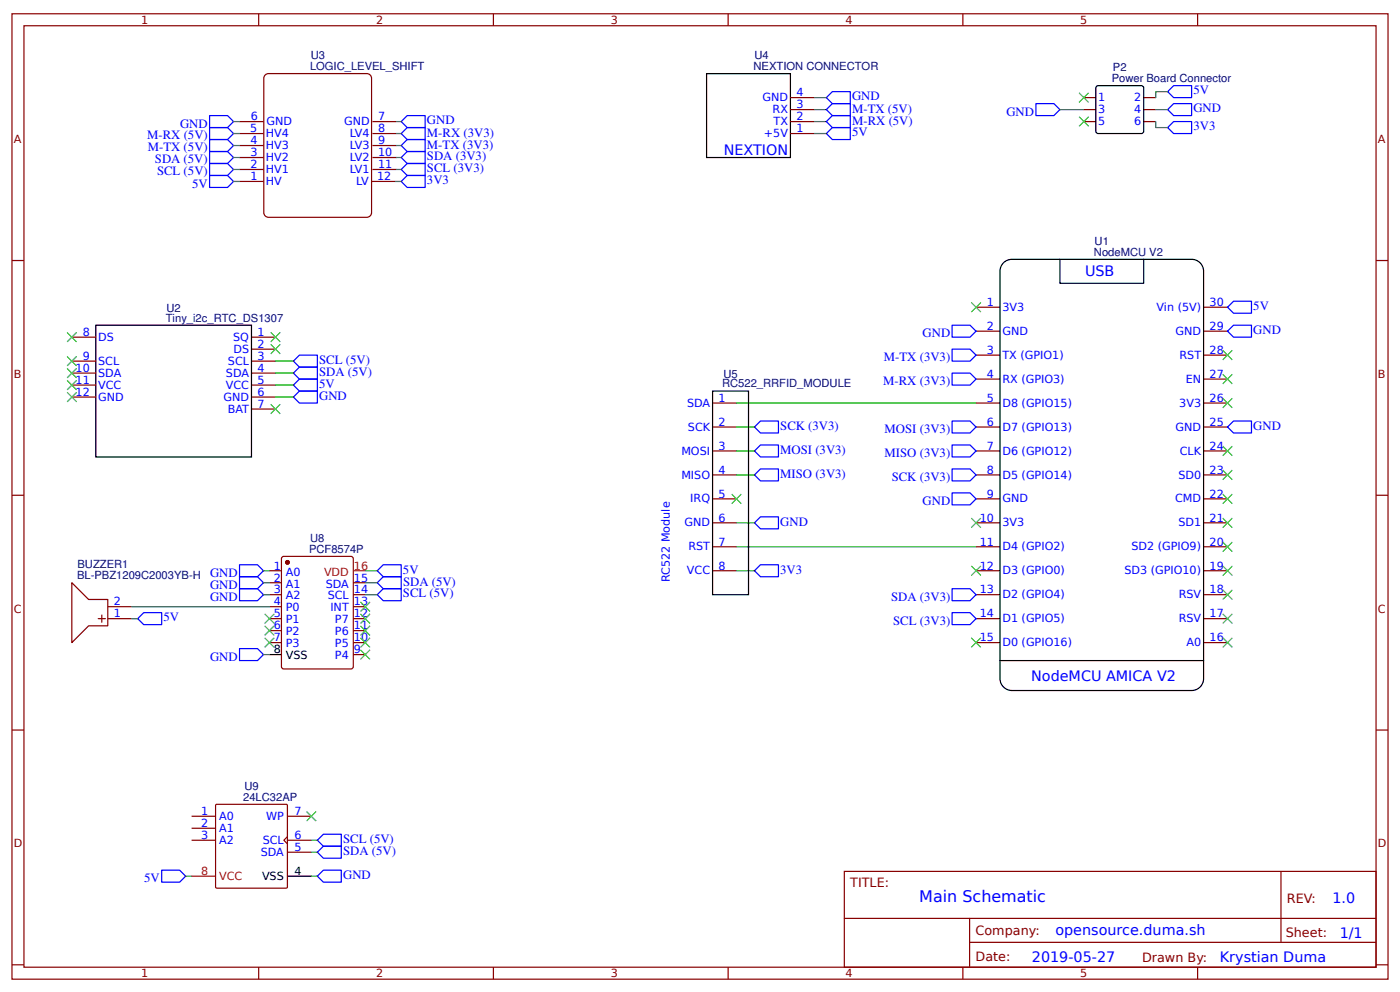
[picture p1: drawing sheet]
<svg xmlns="http://www.w3.org/2000/svg" width="309mm" height="219mm" viewBox="0 0 309 219" stroke-linecap="round" stroke-linejoin="round" font-family="sans-serif">
<g fill="none" stroke="#800" stroke-width=".26">
<path d="M2.6 3h304.1v213.3h-304.1zM5.3 5.7h298.7v208h-298.7zM57.1 3v2.7M109 3v2.7M160.9 3v2.7M212.7 3v2.7M264.6 3v2.7M2.6 57.5h2.7M304 57.5h2.7M15.9 74.5h5.3M15.9 79.8h5.3M55.6 74.5h5.3"/>
<path d="M55.6 77.1h5.3M55.6 79.8h5.3M215.6 67.9h5.3M215.6 73.2h5.3M215.6 78.4h5.3M265.9 67.9h5.3M265.9 73.2h5.3M265.9 78.4h5.3M15.9 85.1h5.3M15.9 82.4h5.3M15.9 87.7h5.3M55.6 85.1h5.3"/>
<path d="M55.6 82.4h5.3M55.6 87.7h5.3M55.6 90.4h5.3M215.6 83.7h5.3M215.6 89h5.3M215.6 94.3h5.3M215.6 99.6h5.3M265.9 83.7h5.3M265.9 89h5.3M265.9 94.3h5.3M265.9 99.6h5.3M2.6 109.4h2.7"/>
<path d="M215.6 104.9h5.3M215.6 110.2h5.3M215.6 115.5h5.3M265.9 104.9h5.3M265.9 110.2h5.3M265.9 115.5h5.3M304 109.4h2.7M215.6 120.8h5.3M215.6 126.1h5.3M215.6 131.4h5.3M215.6 136.7h5.3M265.9 120.8h5.3"/>
<path d="M265.9 126.1h5.3M265.9 131.4h5.3M265.9 136.7h5.3M215.6 141.9h5.3M265.9 141.9h5.3M2.6 161.3h2.7M304 161.3h2.7M186.5 192.5h117.5v21.2h-117.5zM283 192.5v15.7M2.6 213.1h2.7M57.1 213.7v2.6M109 213.7v2.6"/>
<path d="M160.9 213.7v2.6M186.6 202.9h117.3M212.7 213.7v2.6M214.2 208.2h89.7M214.2 202.9v10.6M264.6 213.7v2.6M304 213.1h2.7"/>
</g>
<path d="M221.5 58.3a2.64 2.64 0 0 1 2.1-1h39.7a2.65 2.65 0 0 1 2.6 2.6v90a2.65 2.65 0 0 1-2.6 2.6h-39.7a2.65 2.65 0 0 1-2.7-2.6v-90l.1-.6zM234.2 57.3v5.3h18.5v-5.3M21.2 71.8h34.4v29.1h-34.4zM220.9 145.9h45" fill="none" stroke="#000" stroke-width=".26"/>
<path d="M58.5 16.7l.8-.4h21.7a1.06 1.06 0 0 1 1.1 1v29.6a1.06 1.06 0 0 1-1.1 1.1h-21.7a1.06 1.06 0 0 1-1-1.1v-29.6z" fill="#fff" stroke="#800000" stroke-width=".26"/>
<g fill="none" stroke="#800" stroke-width=".26">
<path d="M52.9 37.4h5.3M52.9 29.5h5.3M52.9 32.1h5.3M52.9 34.8h5.3M52.9 26.9h5.3M82.3 37.4h5.3M82.3 29.5h5.3M82.3 32.1h5.3M82.3 34.8h5.3M82.3 26.9h5.3M174.6 29.5h5.3M174.6 26.9h5.3"/>
<path d="M174.6 24.2h5.3M174.6 21.6h5.3M239.4 26.9h2.7M239.4 24.2h2.7M239.4 21.6h2.7M252.7 26.9h2.6M252.7 24.2h2.6M252.7 21.6h2.6M52.9 40.1h5.3M82 40.1h5.3M157.4 89h5.3M157.4 94.3h5.3"/>
<path d="M157.4 99.6h5.3M157.4 104.9h5.3M157.4 110.2h5.3M157.4 115.5h5.3M15.9 128.7l3.7 3.7h4.2v5.8h-4.2l-3.7 3.7zM21.7 136.7h1.6M22.5 135.9v1.6M23.8 134h5.3M23.8 136.7h5.3M59.5 126.1h2.7M59.5 128.7h2.7M59.5 131.4h2.7"/>
<path d="M59.5 134h2.7M59.5 136.7h2.7M59.5 139.3h2.7M62.2 123.2l.5-.3h14.8l.5 .3 .1 24-.3 .5-15.1 .1-.5-.3zM78.1 128.7h2.6M78.1 131.4h2.6M78.1 134h2.6M78.1 136.7h2.6M78.1 139.3h2.6M157.4 120.8h5.3M157.4 126.1h5.3M59.5 141.9h2.7"/>
<path d="M78.1 141.9h2.6M78.1 144.6h2.6M47.8 177.7h15.4l.3 .1v18.1l-.1 .3h-15.5l-.2-.1-.1-18.2zM42.3 180.3h5.3M42.3 185.6h5.3M42.3 183h5.3M63.5 184.8l-.8 .8 .8 .8M63.5 180.3h5.3M63.5 188.3h5.3M63.5 185.6h5.3"/>
</g>
<path d="M156.1 16.3h18.5v18.5h-18.5zM242.2 19.2l.4-.3 9.8 .1 .3 .4-.1 9.8-.5 .3-9.7-.1-.3-.4zM157.4 86.4h8v45h-8zM59.5 144.6h2.7M63.5 193.5h5.3" fill="none" stroke="#000" stroke-width=".26"/>
<g fill="none" stroke="#00f" stroke-width=".26">
<path d="M259.3 18.9h4v2.7h-4l-1.3-1.4zM46.3 38.8h4l1.3 1.3-1.3 1.3h-4zM46.3 25.5h4l1.3 1.4-1.3 1.3h-4zM46.3 28.2h4l1.3 1.3-1.3 1.3h-4zM46.3 30.8h4l1.3 1.3-1.3 1.4h-4zM46.3 33.5h4l1.3 1.3-1.3 1.3h-4zM46.3 36.1h4l1.3 1.3-1.3 1.4h-4zM88.6 26.9l1.4-1.4h3.9v2.7h-3.9zM88.6 32.1l1.4-1.3h3.9v2.7h-3.9zM88.6 29.5l1.4-1.3h3.9v2.6h-3.9zM88.6 37.4l1.4-1.3h3.9v2.7h-3.9zM88.6 34.8l1.4-1.3h3.9v2.6h-3.9z"/>
<path d="M182.6 29.5l1.3-1.3h4v2.6h-4zM182.6 21.6l1.3-1.4h4v2.7h-4zM182.6 26.9l1.3-1.4h4v2.7h-4zM182.6 24.2l1.3-1.3h4v2.6h-4zM228.9 22.9h3.9l1.4 1.3-1.4 1.3h-3.9zM259.3 22.9h4v2.6h-4l-1.3-1.3zM259.3 26.9h4v2.6h-4l-1.3-1.3zM88.6 40.1l1.4-1.3h3.9v2.6h-3.9zM64.8 79.8l1.3-1.4h4v2.7h-4zM210.3 71.8h4l1.3 1.4-1.3 1.3h-4zM210.3 77.1h4l1.3 1.3-1.3 1.4h-4zM271.2 67.9l1.3-1.4h4v2.7h-4z"/>
<path d="M271.2 73.2l1.3-1.4h4v2.7h-4zM64.8 85.1l1.3-1.4h4v2.7h-4zM64.8 87.7l1.3-1.3h4v2.6h-4zM64.8 82.4l1.3-1.3h4v2.6h-4zM166.7 99.6l1.3-1.3h4v2.6h-4zM166.7 94.3l1.3-1.3h4v2.6h-4zM210.3 93h4l1.3 1.3-1.3 1.3h-4zM210.3 98.3h4l1.3 1.3-1.3 1.3h-4zM210.3 82.4h4l1.3 1.3-1.3 1.4h-4zM271.2 94.3l1.3-1.3h4v2.6h-4zM166.7 115.5l1.3-1.3h4v2.6h-4zM166.7 104.9l1.3-1.3h4v2.6h-4z"/>
<path d="M210.3 108.9h4l1.3 1.3-1.3 1.3h-4zM210.3 103.6h4l1.3 1.3-1.3 1.3h-4zM30.4 136.7l1.3-1.4h4v2.7h-4zM52.9 124.8h4l1.3 1.3-1.3 1.3h-4zM52.9 127.4h4l1.3 1.3-1.3 1.3h-4zM52.9 130h4l1.3 1.4-1.3 1.3h-4zM83.3 126.1l1.4-1.3h3.9v2.6h-3.9zM83.3 128.7l1.4-1.3h3.9v2.6h-3.9zM83.3 131.4l1.4-1.4h3.9v2.7h-3.9zM166.7 126.1l1.3-1.3h4v2.6h-4zM210.3 135.3h4l1.3 1.4-1.3 1.3h-4zM210.3 130h4l1.3 1.4-1.3 1.3h-4z"/>
<path d="M52.9 143.3h4l1.3 1.3-1.3 1.3h-4zM35.7 192.2h4l1.3 1.3-1.3 1.4h-4zM70.1 193.5l1.3-1.3h4v2.7h-4zM70.1 188.3l1.3-1.4h4v2.7h-4zM70.1 185.6l1.3-1.3h4v2.6h-4z"/>
</g>
<g fill="none" stroke="#080" stroke-width=".26">
<path d="M51.6 26.9h1.3M51.6 29.5h1.3M51.6 32.1h1.3M51.6 37.4h1.3M51.6 34.8h1.3M87.6 26.9h1M87.6 29.5h1M87.6 32.1h1M87.6 37.4h1M87.6 34.8h1M179.9 24.2h2.7M179.9 21.6h2.7"/>
<path d="M179.9 26.9h2.7M179.9 29.5h2.7M234.2 24.2h5.2M255.3 26.9v1.3h2.7M255.3 24.2h2.7M258 20.2h-2.7v1.4M51.6 40.1h1.3M87.3 40.1h1.3M60.9 79.8h3.9M60.9 85.1h3.9M60.9 87.7h3.9M60.9 82.4h3.9"/>
<path d="M162.7 89h52.9M162.7 99.6h4M162.7 94.3h4M162.7 115.5h4M162.7 104.9h4M29.1 134h30.4M29.1 136.7h1.3M58.2 126.1h1.3M58.2 128.7h1.3M58.2 131.4h1.3M80.7 126.1h2.6M80.7 128.7h2.6"/>
<path d="M80.7 131.4h2.6M162.7 120.8h52.9M162.7 126.1h4M58.2 144.6h1.3M41 193.5h1.3M68.8 193.5h1.3M68.8 185.6h1.3M68.8 188.3h1.3"/>
</g>
<g fill="#000" stroke="#3c3" stroke-width=".26">
<path d="M238.4 20.5l2.1 2.1zM240.5 20.5l-2.1 2.1z"/>
<path d="M238.4 25.8l2.1 2.1zM240.5 25.8l-2.1 2.1z"/>
<path d="M14.8 78.7l2.1 2.1zM16.9 78.7l-2.1 2.1z"/>
<path d="M14.8 73.4l2.1 2.1zM14.8 75.5l2.1-2.1z"/>
<path d="M59.8 76.1l2.1 2.1zM59.8 78.2l2.1-2.1z"/>
<path d="M59.8 73.4l2.1 2.1zM61.9 73.4l-2.1 2.1z"/>
<path d="M214.6 66.8l2.1 2.1zM216.7 66.8l-2.1 2.1z"/>
<path d="M270.1 77.4l2.2 2.1zM272.3 77.4l-2.2 2.1z"/>
<path d="M14.8 81.4l2.1 2.1zM16.9 81.4l-2.1 2.1z"/>
<path d="M14.8 86.7l2.1 2.1zM16.9 86.7l-2.1 2.1z"/>
<path d="M14.8 84l2.1 2.1zM16.9 84l-2.1 2.1z"/>
<path d="M59.8 89.3l2.1 2.1zM61.9 89.3l-2.1 2.1z"/>
<path d="M270.1 88l2.2 2.1zM272.3 88l-2.2 2.1z"/>
<path d="M270.1 82.7l2.2 2.1zM272.3 82.7l-2.2 2.1z"/>
<path d="M270.1 98.6l2.2 2.1zM270.1 100.7l2.2-2.1z"/>
<path d="M161.7 109.1l2.1 2.2zM163.8 109.1l-2.1 2.2z"/>
<path d="M214.6 114.4l2.1 2.1zM216.7 114.4l-2.1 2.1z"/>
<path d="M270.1 103.8l2.2 2.2zM272.3 103.8l-2.2 2.2z"/>
<path d="M270.1 109.1l2.2 2.2zM272.3 109.1l-2.2 2.2z"/>
<path d="M270.1 114.4l2.2 2.1zM270.1 116.5l2.2-2.1z"/>
<path d="M270.1 119.7l2.2 2.1zM272.3 119.7l-2.2 2.1z"/>
<path d="M58.5 135.6l2.1 2.1zM60.6 135.6l-2.1 2.1z"/>
<path d="M58.5 138.2l2.1 2.2zM60.6 138.2l-2.1 2.2z"/>
<path d="M79.6 133l2.2 2.1zM79.6 135.1l2.2-2.1z"/>
<path d="M79.6 135.6l2.2 2.1zM81.8 135.6l-2.2 2.1z"/>
<path d="M79.6 138.2l2.2 2.2zM81.8 138.2l-2.2 2.2z"/>
<path d="M214.6 125l2.1 2.1zM216.7 125l-2.1 2.1z"/>
<path d="M270.1 125l2.2 2.1zM272.3 125l-2.2 2.1z"/>
<path d="M270.1 130.3l2.2 2.1zM272.3 130.3l-2.2 2.1z"/>
<path d="M270.1 135.6l2.2 2.1zM272.3 135.6l-2.2 2.1z"/>
<path d="M58.5 140.9l2.1 2.1zM58.5 143l2.1-2.1z"/>
<path d="M79.6 140.9l2.2 2.1zM79.6 143l2.2-2.1z"/>
<path d="M79.6 143.5l2.2 2.2zM81.8 143.5l-2.2 2.2z"/>
<path d="M214.6 140.9l2.1 2.1zM214.6 143l2.1-2.1z"/>
<path d="M270.1 140.9l2.2 2.1zM270.1 143l2.2-2.1z"/>
<path d="M67.7 179.3l2.1 2.1zM69.8 179.3l-2.1 2.1z"/>
</g>
<circle cx="63.5" cy="124.2" r=".4" fill="#800" stroke="#800" stroke-width=".26"/>
<path d="M78.1 126.1h2.6M42.3 193.5h5.3" fill="none" stroke="#f00" stroke-width=".26"/>
<text font-size="3.5" fill="#00f" x="203.1" y="199.3">Main Schematic</text>
<g font-size="3.2" fill="#00f">
<text x="159.9" y="34.1">NEXTION</text>
<text x="239.7" y="61">USB</text>
<text x="227.8" y="150.4">NodeMCU AMICA V2</text>
<text x="294.4" y="199.4">1.0</text>
<text x="233.2" y="206.6">opensource.duma.sh</text>
<text x="296" y="207.2">1/1</text>
<text x="228" y="212.5">2019-05-27</text>
<text x="269.5" y="212.4">Krystian Duma</text>
</g>
<g font-size="2.8" fill="#00f">
<text x="188.3" y="22.2">GND</text>
<text x="263.7" y="20.9">5V</text>
<text x="39.8" y="28.2">GND</text>
<text x="94.3" y="27.5">GND</text>
<text x="188.3" y="27.5">M-RX (5V)</text>
<text x="188.3" y="24.9">M-TX (5V)</text>
<text x="222.3" y="25.5">GND</text>
<text x="263.7" y="24.8">GND</text>
<text x="263.7" y="28.8">3V3</text>
<text x="32.5" y="30.8">M-RX (5V)</text>
<text x="32.7" y="33.4">M-TX (5V)</text>
<text x="94.3" y="32.8">M-TX (3V3)</text>
<text x="94.3" y="30.2">M-RX (3V3)</text>
<text x="94.3" y="35.4">SDA (3V3)</text>
<text x="188.2" y="30.1">5V</text>
<text x="34.2" y="36.1">SDA (5V)</text>
<text x="34.7" y="38.8">SCL (5V)</text>
<text x="42.5" y="41.5">5V</text>
<text x="94.3" y="40.7">3V3</text>
<text x="94.3" y="38">SCL (3V3)</text>
<text x="276.9" y="68.5">5V</text>
<text x="203.8" y="74.5">GND</text>
<text x="276.9" y="73.8">GND</text>
<text x="70.5" y="80.4">SCL (5V)</text>
<text x="70.5" y="83">SDA (5V)</text>
<text x="195.3" y="79.8">M-TX (3V3)</text>
<text x="70.5" y="85.7">5V</text>
<text x="70.5" y="88.3">GND</text>
<text x="195.1" y="85.1">M-RX (3V3)</text>
<text x="172.4" y="95">SCK (3V3)</text>
<text x="195.4" y="95.6">MOSI (3V3)</text>
<text x="276.9" y="94.9">GND</text>
<text x="172.4" y="100.3">MOSI (3V3)</text>
<text x="195.4" y="100.9">MISO (3V3)</text>
<text x="172.4" y="105.6">MISO (3V3)</text>
<text x="197" y="106.2">SCK (3V3)</text>
<text x="203.8" y="111.5">GND</text>
<text x="172.4" y="116.1">GND</text>
<text x="46.4" y="127.4">GND</text>
<text x="46.4" y="130">GND</text>
<text x="89" y="126.7">5V</text>
<text x="89" y="132">SCL (5V)</text>
<text x="89" y="129.3">SDA (5V)</text>
<text x="172.4" y="126.7">3V3</text>
<text x="36.1" y="137.3">5V</text>
<text x="46.4" y="132.7">GND</text>
<text x="196.9" y="132.7">SDA (3V3)</text>
<text x="197.3" y="138">SCL (3V3)</text>
<text x="46.4" y="146">GND</text>
<text x="75.8" y="186.2">SCL (5V)</text>
<text x="75.8" y="188.9">SDA (5V)</text>
<text x="31.9" y="194.9">5V</text>
<text x="75.8" y="194.1">GND</text>
</g>
<g font-size="2.8" fill="#800">
<text x="187.9" y="195.9">TITLE:</text>
<text x="284.3" y="199.4">REV:</text>
<text x="215.5" y="206.6">Company:</text>
<text x="284.1" y="207">Sheet:</text>
<text x="215.5" y="212.3">Date:</text>
<text x="252.3" y="212.4">Drawn By:</text>
</g>
<g font-size="2.5" fill="#800">
<text x="31.2" y="5.3">1</text>
<text x="83.1" y="5.3">2</text>
<text x="134.9" y="5.3">3</text>
<text x="186.8" y="5.3">4</text>
<text x="238.7" y="5.3">5</text>
<text x="3" y="31.6">A</text>
<text x="304.4" y="31.6">A</text>
<text x="3" y="83.5">B</text>
<text x="304.4" y="83.5">B</text>
<text x="3" y="135.3">C</text>
<text x="304.4" y="135.3">C</text>
<text x="3" y="187.2">D</text>
<text x="304.4" y="187.2">D</text>
<text x="31.2" y="215.9">1</text>
<text x="83.1" y="215.9">2</text>
<text x="134.9" y="215.9">3</text>
<text x="186.8" y="215.9">4</text>
<text x="238.7" y="215.9">5</text>
</g>
<g font-size="2.5" fill="#000080">
<text x="68.5" y="15.5">LOGIC_LEVEL_SHIFT</text>
<text x="68.7" y="13.1">U3</text>
<text x="166.5" y="15.5">NEXTION CONNECTOR</text>
<text x="166.7" y="13">U4</text>
<text x="245.9" y="15.7">P2</text>
<text x="245.6" y="18.1">Power Board Connector</text>
<text x="241.7" y="56.5">NodeMCU V2</text>
<text x="241.8" y="54">U1</text>
<text x="36.6" y="71">Tiny_i2c_RTC_DS1307</text>
<text x="36.8" y="68.8">U2</text>
<text x="159.8" y="83.4">U5</text>
<text x="159.5" y="85.6">RC522_RRFID_MODULE</text>
<text x="68.5" y="119.7">U8</text>
<text x="17.1" y="125.5">BUZZER1</text>
<text x="68.3" y="122.1">PCF8574P</text>
<text x="17" y="127.9">BL-PBZ1209C2003YB-H</text>
<text x="53.7" y="176.9">24LC32AP</text>
<text x="54" y="174.5">U9</text>
</g>
<g font-size="2.5" fill="#00f">
<text x="168.4" y="22.4">GND</text>
<text x="175.9" y="23.9">3</text>
<text x="175.9" y="21.3">4</text>
<text x="242.6" y="22.4">1</text>
<text x="250.6" y="22.4">2</text>
<text x="55.3" y="29.2">5</text>
<text x="55.4" y="26.6">6</text>
<text x="58.9" y="27.6">GND</text>
<text x="76" y="27.5">GND</text>
<text x="83.5" y="26.5">7</text>
<text x="83.5" y="29.1">8</text>
<text x="170.7" y="25">RX</text>
<text x="170.9" y="27.6">TX</text>
<text x="175.9" y="29.2">1</text>
<text x="175.9" y="26.6">2</text>
<text x="242.6" y="25">3</text>
<text x="242.6" y="27.6">5</text>
<text x="250.6" y="25">4</text>
<text x="250.6" y="27.6">6</text>
<text x="55.3" y="31.9">4</text>
<text x="55.3" y="34.6">3</text>
<text x="58.7" y="30.3">HV4</text>
<text x="58.7" y="32.9">HV3</text>
<text x="58.7" y="35.6">HV2</text>
<text x="77.3" y="30.2">LV4</text>
<text x="77.3" y="32.8">LV3</text>
<text x="77.3" y="35.5">LV2</text>
<text x="83.5" y="31.8">9</text>
<text x="83.5" y="34.4">10</text>
<text x="168.8" y="30.3">+5V</text>
<text x="55.3" y="39.8">1</text>
<text x="55.3" y="37.2">2</text>
<text x="58.7" y="40.9">HV</text>
<text x="58.7" y="38.2">HV1</text>
<text x="77.3" y="38.1">LV1</text>
<text x="78.7" y="40.8">LV</text>
<text x="83.3" y="39.8">12</text>
<text x="83.5" y="37.1">11</text>
<text x="218" y="67.6">1</text>
<text x="221.5" y="68.7">3V3</text>
<text x="255.5" y="68.7">Vin (5V)</text>
<text x="267.2" y="67.6">30</text>
<text x="18.3" y="74.2">8</text>
<text x="21.7" y="75.3">DS</text>
<text x="51.5" y="75.3">SQ</text>
<text x="51.6" y="77.9">DS</text>
<text x="56.9" y="74.2">1</text>
<text x="56.9" y="76.9">2</text>
<text x="218" y="72.9">2</text>
<text x="221.5" y="74">GND</text>
<text x="259.7" y="74">GND</text>
<text x="267.2" y="72.9">29</text>
<text x="16.7" y="82.2">10</text>
<text x="18.3" y="79.5">9</text>
<text x="21.7" y="80.6">SCL</text>
<text x="21.7" y="83.2">SDA</text>
<text x="49.9" y="83.2">SDA</text>
<text x="50.4" y="80.6">SCL</text>
<text x="56.9" y="79.5">3</text>
<text x="56.9" y="82.2">4</text>
<text x="218" y="78.2">3</text>
<text x="218" y="83.5">4</text>
<text x="221.5" y="79.2">TX (GPIO1)</text>
<text x="260.6" y="79.2">RST</text>
<text x="267.2" y="83.5">27</text>
<text x="267.2" y="78.2">28</text>
<text x="16.7" y="84.8">11</text>
<text x="16.7" y="87.4">12</text>
<text x="21.7" y="85.9">VCC</text>
<text x="21.7" y="88.5">GND</text>
<text x="49.4" y="88.5">GND</text>
<text x="49.9" y="85.9">VCC</text>
<text x="56.9" y="84.8">5</text>
<text x="56.9" y="87.4">6</text>
<text x="151.8" y="89.8">SDA</text>
<text x="158.7" y="88.8">1</text>
<text x="218" y="88.8">5</text>
<text x="221.5" y="84.5">RX (GPIO3)</text>
<text x="221.5" y="89.8">D8 (GPIO15)</text>
<text x="260.5" y="89.8">3V3</text>
<text x="262" y="84.5">EN</text>
<text x="267.2" y="88.8">26</text>
<text x="50.3" y="91.1">BAT</text>
<text x="56.9" y="90.1">7</text>
<text x="152" y="95.1">SCK</text>
<text x="158.7" y="94.1">2</text>
<text x="218" y="94.1">6</text>
<text x="221.5" y="95.1">D7 (GPIO13)</text>
<text x="259.7" y="95.1">GND</text>
<text x="267.2" y="94.1">25</text>
<text x="150.5" y="100.4">MOSI</text>
<text x="158.7" y="99.4">3</text>
<text x="218" y="99.4">7</text>
<text x="221.5" y="100.4">D6 (GPIO12)</text>
<text x="260.7" y="100.4">CLK</text>
<text x="267.2" y="99.4">24</text>
<text x="150.5" y="105.7">MISO</text>
<text x="158.7" y="104.6">4</text>
<text x="218" y="104.6">8</text>
<text x="221.5" y="105.7">D5 (GPIO14)</text>
<text x="260.3" y="105.7">SD0</text>
<text x="267.2" y="104.6">23</text>
<text x="152.5" y="111">IRQ</text>
<text x="158.7" y="109.9">5</text>
<text x="218" y="109.9">9</text>
<text x="221.5" y="111">GND</text>
<text x="259.6" y="111">CMD</text>
<text x="267.2" y="109.9">22</text>
<text x="151.2" y="116.3">GND</text>
<text x="158.7" y="115.2">6</text>
<text x="216.5" y="115.2">10</text>
<text x="221.5" y="116.3">3V3</text>
<text x="260.3" y="116.3">SD1</text>
<text x="267.2" y="115.2">21</text>
<text x="60.5" y="125.8">1</text>
<text x="152.1" y="121.6">RST</text>
<text x="158.7" y="120.5">7</text>
<text x="158.7" y="125.8">8</text>
<text x="216.5" y="120.5">11</text>
<text x="216.5" y="125.8">12</text>
<text x="221.5" y="121.6">D4 (GPIO2)</text>
<text x="250" y="121.6">SD2 (GPIO9)</text>
<text x="267.2" y="125.8">19</text>
<text x="267.2" y="120.5">20</text>
<text x="60.5" y="128.5">2</text>
<text x="60.5" y="131.1">3</text>
<text x="63.2" y="127.1">A0</text>
<text x="63.2" y="129.8">A1</text>
<text x="72" y="129.8">SDA</text>
<text x="78.2" y="131.1">14</text>
<text x="78.2" y="128.5">15</text>
<text x="148" y="128.6" transform="rotate(-90 148 128.6)">RC522 Module</text>
<text x="151.8" y="126.9">VCC</text>
<text x="216.5" y="131.1">13</text>
<text x="221.5" y="126.9">D3 (GPIO0)</text>
<text x="248.4" y="126.9">SD3 (GPIO10)</text>
<text x="267.2" y="131.1">18</text>
<text x="25.1" y="136.4">1</text>
<text x="25.1" y="133.7">2</text>
<text x="60.5" y="133.7">4</text>
<text x="60.5" y="136.4">5</text>
<text x="63.2" y="132.4">A2</text>
<text x="63.2" y="135.1">P0</text>
<text x="63.2" y="137.7">P1</text>
<text x="72.4" y="132.4">SCL</text>
<text x="73" y="135.1">INT</text>
<text x="74" y="137.7">P7</text>
<text x="78.2" y="136.4">12</text>
<text x="78.2" y="133.7">13</text>
<text x="216.5" y="136.4">14</text>
<text x="221.5" y="132.2">D2 (GPIO4)</text>
<text x="221.5" y="137.5">D1 (GPIO5)</text>
<text x="260.4" y="137.5">RSV</text>
<text x="260.4" y="132.2">RSV</text>
<text x="267.2" y="136.4">17</text>
<text x="60.5" y="139">6</text>
<text x="60.5" y="141.7">7</text>
<text x="63.2" y="140.4">P2</text>
<text x="63.2" y="143">P3</text>
<text x="74" y="143">P5</text>
<text x="74" y="140.4">P6</text>
<text x="78.2" y="141.7">10</text>
<text x="78.2" y="139">11</text>
<text x="216.5" y="141.7">15</text>
<text x="221.5" y="142.7">D0 (GPIO16)</text>
<text x="262.1" y="142.7">A0</text>
<text x="267.2" y="141.7">16</text>
<text x="74" y="145.7">P4</text>
<text x="78.2" y="144.3">9</text>
<text x="44.5" y="180">1</text>
<text x="44.5" y="185.3">3</text>
<text x="44.5" y="182.7">2</text>
<text x="48.4" y="181.1">A0</text>
<text x="48.4" y="183.8">A1</text>
<text x="58.8" y="181.1">WP</text>
<text x="65.1" y="180">7</text>
<text x="65.1" y="185.3">6</text>
<text x="48.4" y="186.4">A2</text>
<text x="57.6" y="189">SDA</text>
<text x="58" y="186.4">SCL</text>
<text x="65.1" y="188">5</text>
</g>
<g font-size="2.5" fill="#f00">
<text x="78.2" y="125.8">16</text>
<text x="71.6" y="127.1">VDD</text>
<text x="44.5" y="193.3">8</text>
<text x="48.4" y="194.3">VCC</text>
</g>
<g font-size="2.5">
<text x="60.5" y="144.3">8</text>
<text x="63.2" y="145.7">VSS</text>
<text x="57.9" y="194.3">VSS</text>
<text x="65.1" y="193.3">4</text>
</g>
</svg>
